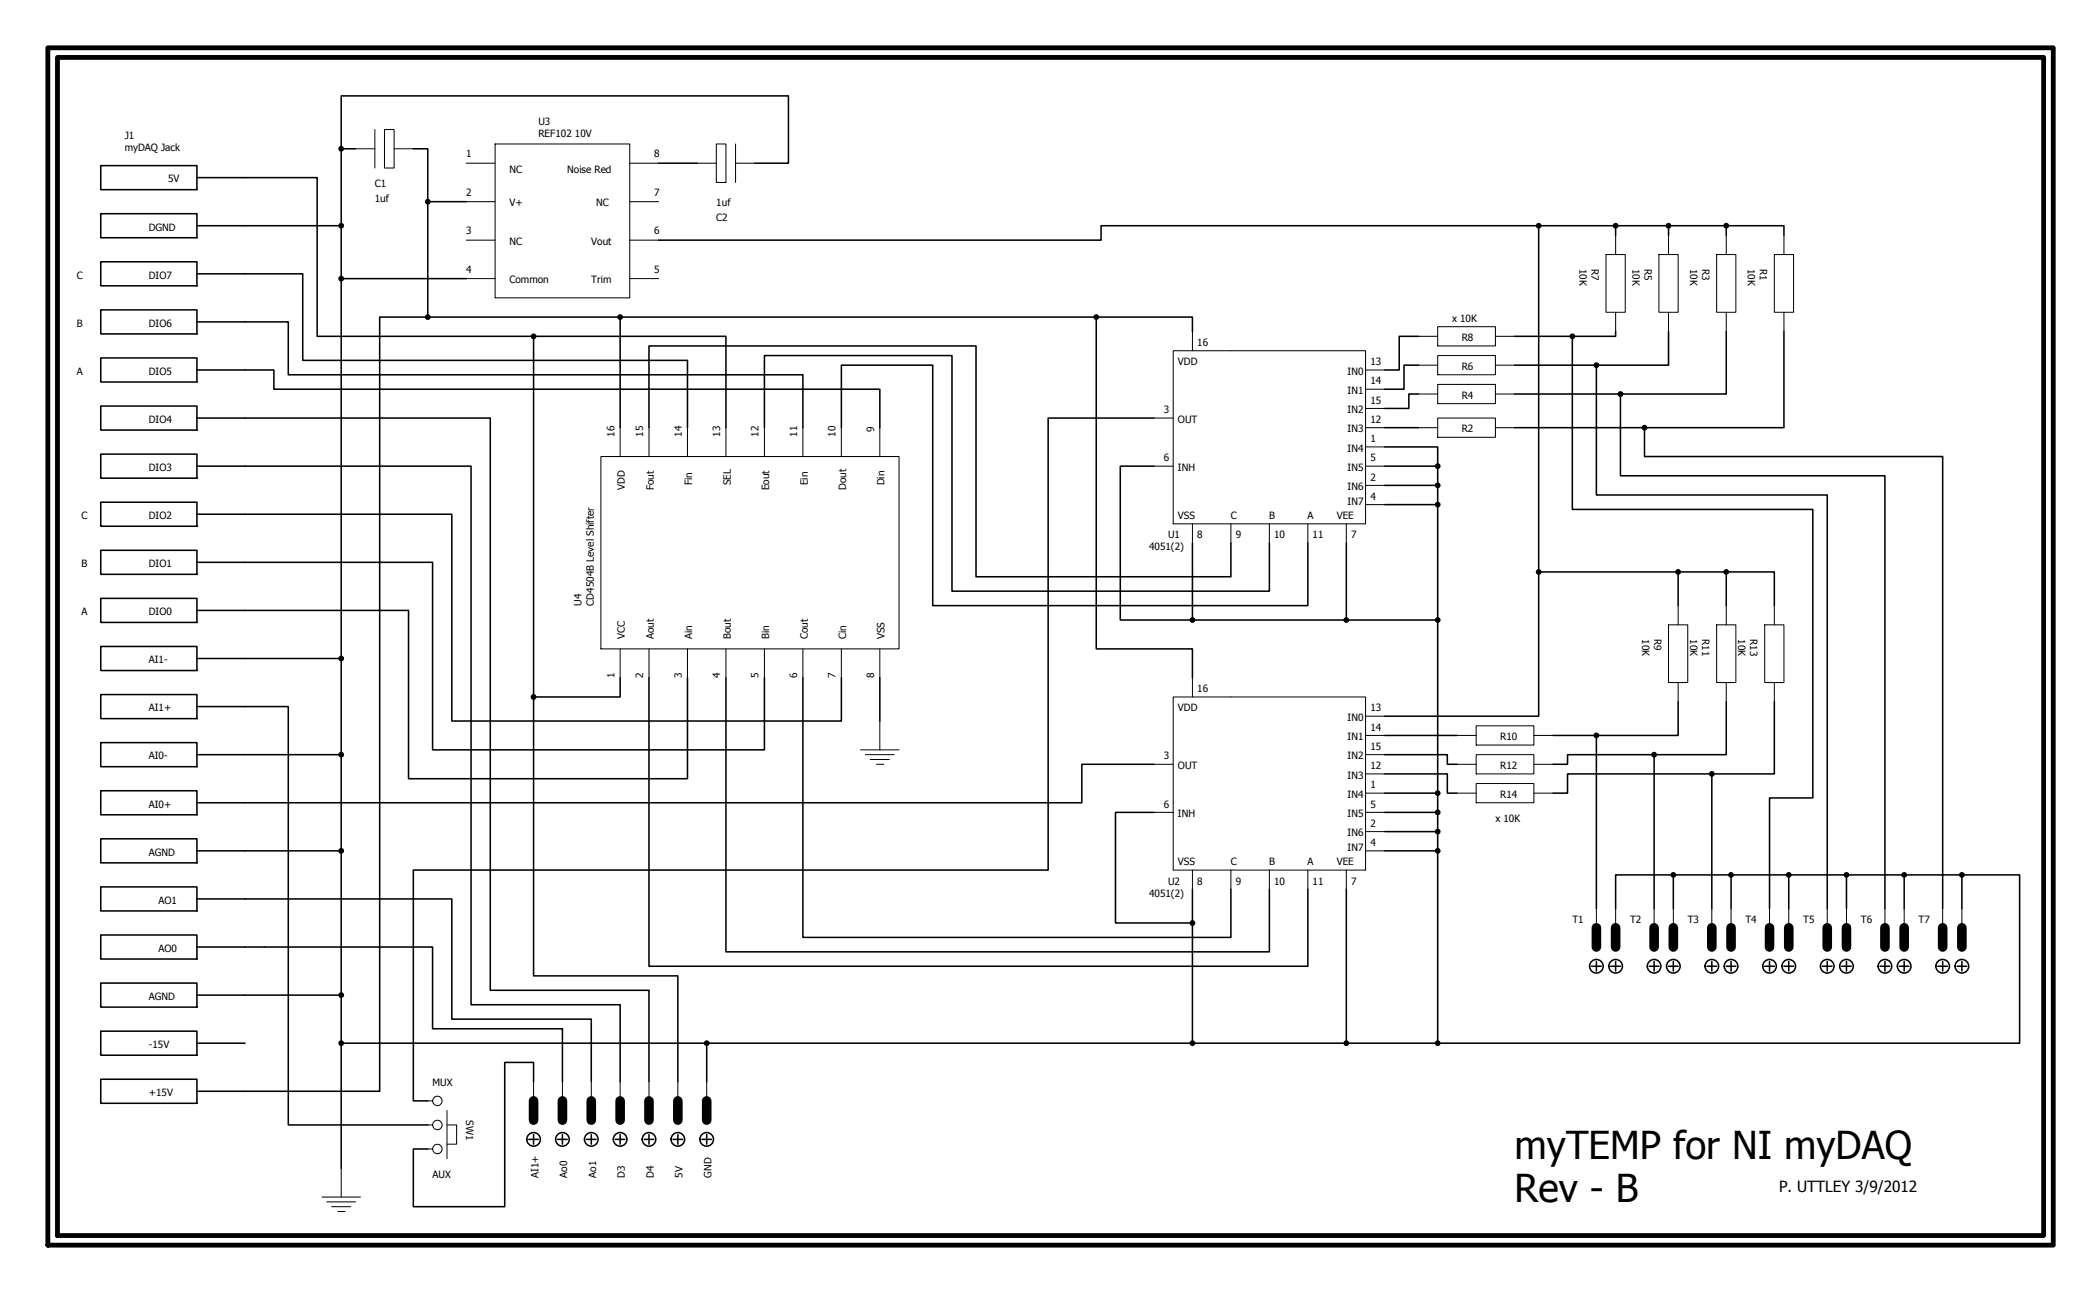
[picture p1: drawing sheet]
<svg xmlns="http://www.w3.org/2000/svg" width="277mm" height="171mm" viewBox="0 0 277 171" stroke-linecap="round" stroke-linejoin="round" font-family="sans-serif">
<g fill="none" stroke="#000" stroke-width=".2">
<path d="M45.1 19.6v-6.9h59v8.9h-4.4M45.1 19.6v134.7M45.1 19.6h1.9M54.6 19.6h1.9v7M13.3 34.6h12.7v3.1h-12.7zM13.3 28.2h12.7v3.2h-12.7zM13.3 21.9h12.7v3.1h-12.7zM26 23.5h15.9v20.9h28.6M26 36.2h14v11.4h50.8v8.9M26 29.8h19.1M45.1 36.8h16.5M56.5 26.6h5.1"/>
<path d="M56.5 26.6v15.3M87 21.6h5M203.2 29.8h-57.8v1.9h-58.4M203.2 29.8h24.7M203.2 29.8v45.7M213.3 29.8v1.3M220.3 29.8v1.3M227.9 29.8h7.7v1.3M227.9 29.8v1.3M13.3 60h12.7v3.1h-12.7zM13.3 53.6h12.7v3.2h-12.7zM13.3 47.3h12.7v3.1h-12.7z"/>
<path d="M13.3 40.9h12.7v3.2h-12.7zM26 42.5h12.1v7h67.9v7M26 48.9h10.2v2.5h80v5.1M26 55.2h38.7v75.6h21v12M56.5 41.9h-6.4v102.2h-24.1M56.5 41.9h88.2M70.5 44.4h25.4v12.1M70.5 44.4v47.6M81.9 41.9v14.6M85.7 56.5v-10.8h43.2v30.5h33.6v-4.5M100.9 56.5v-9.5h24.8v31.1h41.9v-6.4M111.1 56.5v-8.3h12.1v31.8h49.5v-8.3"/>
<path d="M144.7 41.9h12.7v1.9M144.7 41.9v43.8h12.7v3.8M152.4 55.2h-14v59.7h-83.8v30.5h1.9M182.8 59h7v2.6M182.8 56.5h4.5M187.3 44.4h-2.5v4.5h-2M187.3 48.2h-1.9v3.2h-2.6M187.3 52h-1.3v1.9h-3.2M200 44.4h7.6M200 48.2h10.8M200 52h14M200 56.5h17.1"/>
<path d="M207.6 44.4v22.9h31.8v38.1h-5.8v14.6M210.8 48.2v17.2h30.5v54.6M213.3 43.8v.6h-5.7M214 52v10.8h34.9v57.2M217.1 56.5v3.8h39.4v59.7M220.3 43.8v4.4h-9.5M227.9 43.8v8.2h-13.9M235.6 43.8v12.7h-18.5M13.3 79h12.7v3.2h-12.7zM13.3 72.7h12.7v3.1h-12.7zM13.3 66.3h12.7v3.2h-12.7zM26 74.3h31.1v24.7h43.8v-9.5"/>
<path d="M26 67.9h33.7v27.3h51.4v-5.7M26 61.6h36.2v71.1h19.7v10.1M152.4 61.6h-4.5v20.3h9.5M157.4 71.7v10.2M177.8 71.7v10.2M182.8 61.6h7M182.8 64.1h7M182.8 66.6h7M189.8 61.6v76.2M203.2 75.5v19.1h-20.4M203.2 75.5h24.7M221.6 75.5v4.5"/>
<path d="M227.9 75.5h6.4v4.5M227.9 75.5v4.5M13.3 98.1h12.7v3.1h-12.7zM13.3 91.7h12.7v3.2h-12.7zM13.3 85.4h12.7v3.1h-12.7zM26 93.3h12.1v55.3h18.4M26 80.6h27.9v22.2h36.9v-13.3M26 99.7h19.1M26 87h19.1M70.5 92v36.9h19v13.9M81.9 89.5v2.5h-11.4M85.7 89.5v38.1h87v-10.2"/>
<path d="M95.9 89.5v36.2h71.7v-8.3M106 89.5v34.3h56.5v-6.4M116.2 89.5v5.7M157.4 81.9h32.4M182.8 99.7h8.3v1.2h1.3M182.8 97.1h9.6M205.1 97.1h5.7M210.8 97.1v22.9M218.4 99.7h-11.4v1.2h-1.9M218.4 99.7v20.3M221.6 92.7v4.4h-10.8M227.9 92.7v7h-9.5"/>
<path d="M234.3 92.7v9.5h-8.3M13.3 117.1h12.7v3.2h-12.7zM13.3 110.8h12.7v3.1h-12.7zM13.3 104.4h12.7v3.2h-12.7zM26 118.7h33.7v15.9h18.4v8.2M26 112.4h19.1M152.4 107.3h-5.1v14.6h10.1M152.4 100.9h-9.6v5.1h-116.8M157.4 117.4v20.4M177.8 117.4v20.4M182.8 102.2h8.3v2.5h1.3M182.8 112.4h7"/>
<path d="M182.8 104.7h7M182.8 107.3h7M182.8 109.8h7M220.9 115.5h-7.6v4.5M220.9 115.5v4.5M220.9 115.5h38.1M226 102.2h-19v2.5h-1.9M226 102.2v17.8M228.6 115.5v4.5M236.2 115.5v4.5M243.8 115.5v4.5M251.4 115.5v4.5"/>
<path d="M259 115.5h7.7v22.3h-76.9M259 115.5v4.5M13.3 136.2h12.7v3.1h-12.7zM13.3 129.8h12.7v3.2h-12.7zM13.3 123.5h12.7v3.1h-12.7zM26 125.1h31.1v10.8h17.2v6.9M26 137.8h6.4M26 131.4h19.1M45.1 137.8h144.7M93.3 137.8v5M210.2 127.6h1.2M210.8 127v1.2"/>
<path d="M212.7 127.6h1.3M213.3 127v1.2M217.8 127.6h1.2M218.4 127v1.2M220.3 127.6h1.3M220.9 127v1.2M225.4 127.6h1.3M226 127v1.2M227.9 127.6h1.3M228.6 127v1.2M233 127.6h1.3M233.6 127v1.2"/>
<path d="M235.6 127.6h1.2M236.2 127v1.2M240.6 127.6h1.3M241.3 127v1.2M243.2 127.6h1.2M243.8 127v1.2M248.3 127.6h1.2M248.9 127v1.2M250.8 127.6h1.3M251.4 127v1.2M255.9 127.6h1.2M256.5 127v1.2"/>
<path d="M258.4 127.6h1.3M259 127v1.2M13.3 142.5h12.7v3.2h-12.7zM69.8 150.5h1.3M70.5 142.8v-2.5h-3.9v19h-12v-7.6h1.9M70.5 149.8v1.3M73.6 150.5h1.3M74.3 149.8v1.3M77.4 150.5h1.3M78.1 149.8v1.3M81.2 150.5h1.3M81.9 149.8v1.3"/>
<path d="M85.1 150.5h1.2M85.7 149.8v1.3M88.9 150.5h1.2M89.5 149.8v1.3M92.7 150.5h1.2M93.3 149.8v1.3"/>
<circle cx="210.8" cy="127.6" r=".9"/>
<circle cx="213.3" cy="127.6" r=".9"/>
<circle cx="218.4" cy="127.6" r=".9"/>
<circle cx="220.9" cy="127.6" r=".9"/>
<circle cx="226" cy="127.6" r=".9"/>
<circle cx="228.6" cy="127.6" r=".9"/>
<circle cx="233.6" cy="127.6" r=".9"/>
<circle cx="236.2" cy="127.6" r=".9"/>
<circle cx="241.3" cy="127.6" r=".9"/>
<circle cx="243.8" cy="127.6" r=".9"/>
<circle cx="248.9" cy="127.6" r=".9"/>
<circle cx="251.4" cy="127.6" r=".9"/>
<circle cx="256.5" cy="127.6" r=".9"/>
<circle cx="259" cy="127.6" r=".9"/>
<circle cx="70.5" cy="150.5" r=".9"/>
<circle cx="74.3" cy="150.5" r=".9"/>
<circle cx="78.1" cy="150.5" r=".9"/>
<circle cx="81.9" cy="150.5" r=".9"/>
<circle cx="85.7" cy="150.5" r=".9"/>
<circle cx="89.5" cy="150.5" r=".9"/>
<circle cx="93.3" cy="150.5" r=".9"/>
</g>
<path d="M6.3 6.3h264.8v158.1h-264.8zM7.6 7.6h262.2v155.6h-262.2z" fill="none" stroke="#000" stroke-width=".63"/>
<g fill="none" stroke="#000" stroke-width=".13">
<path d="M47 19.6h2.5M49.5 17.1v5.1M50.8 17.1h1.2v5.1h-1.2zM52 19.6h2.6M65.4 19h17.8v20.3h-17.8zM94.6 19h1.3v5.1h-1.3zM97.1 19v5.1M61.6 21.6h3.8M61.6 26.6h3.8M61.6 31.7h3.8M61.6 36.8h3.8M83.2 21.6h3.8"/>
<path d="M83.2 26.6h3.8M83.2 31.7h3.8M83.2 36.8h3.8M92 21.6h2.6M97.1 21.6h2.6M212.1 33.6h2.5v7.6h-2.5zM213.3 31.1v2.5M219 33.6h2.6v7.6h-2.6zM220.3 31.1v2.5M226.7 33.6h2.5v7.6h-2.5zM227.9 31.1v2.5M234.3 33.6h2.5v7.6h-2.5z"/>
<path d="M235.6 31.1v2.5M81.9 56.5v3.8h-.7M85.7 56.5v3.8M90.8 56.5v3.8M95.9 56.5v3.8M100.9 56.5v3.8M106 56.5v3.8M111.1 56.5v3.8M116.2 56.5v3.8M152.4 55.2h2.5M154.9 46.3h25.4v22.9h-25.4zM157.4 43.8v2.5"/>
<path d="M180.3 48.9h2.5M180.3 51.4h2.5M180.3 53.9h2.5M180.3 56.5h2.5M180.3 59h2.5M187.3 56.5h2.5M187.3 44.4h2.5M187.3 48.2h2.5M187.3 52h2.5M189.8 43.1h7.7v2.6h-7.7zM189.8 47h7.7v2.5h-7.7zM189.8 50.8h7.7v2.5h-7.7z"/>
<path d="M189.8 55.2h7.7v2.5h-7.7zM197.5 56.5h2.5M197.5 44.4h2.5M197.5 48.2h2.5M197.5 52h2.5M213.3 41.2v2.6M220.3 41.2v2.6M227.9 41.2v2.6M235.6 41.2v2.6M79.3 60.3h39.4v25.4h-39.4zM152.4 61.6h2.5M157.4 69.2v2.5"/>
<path d="M162.5 69.2v2.5M167.6 69.2v2.5M172.7 69.2v2.5M177.8 69.2v2.5M180.3 61.6h2.5M180.3 64.1h2.5M180.3 66.6h2.5M221.6 80v2.5M227.9 80v2.5M234.3 80v2.5M81.9 85.7v3.8M85.7 85.7v3.8"/>
<path d="M90.8 85.7v3.8M95.9 85.7v3.8M100.9 85.7v3.8M106 85.7v3.8M111.1 85.7v3.8M113.6 99h5.1M114.3 99.7h3.8M116.2 85.7v3.8M116.2 95.2v3.8M154.9 92h25.4v22.9h-25.4zM157.4 89.5v2.5M180.3 94.6h2.5"/>
<path d="M180.3 97.1h2.5M180.3 99.7h2.5M192.4 97.1h2.5M194.9 95.8h7.6v2.6h-7.6zM194.9 99.7h7.6v2.5h-7.6zM202.5 97.1h2.6M220.3 82.5h2.6v7.6h-2.6zM221.6 90.1v2.6M226.7 82.5h2.5v7.6h-2.5zM227.9 90.1v2.6M233 82.5h2.6v7.6h-2.6zM234.3 90.1v2.6"/>
<path d="M114.9 100.3h2.5M115.7 100.9h1M152.4 107.3h2.5M152.4 100.9h2.5M157.4 114.9v2.5M162.5 114.9v2.5M167.6 114.9v2.5M172.7 114.9v2.5M177.8 114.9v2.5M180.3 102.2h2.5M180.3 104.7h2.5M180.3 107.3h2.5"/>
<path d="M180.3 109.8h2.5M180.3 112.4h2.5M192.4 104.7h2.5M192.4 100.9h2.5M194.9 103.5h7.6v2.5h-7.6zM202.5 104.7h2.6M202.5 100.9h2.6M210.8 120v2.5M213.3 120v2.5M218.4 120v2.5M220.9 120v2.5M226 120v2.5"/>
<path d="M228.6 120v2.5M233.6 120v2.5M236.2 120v2.5M241.3 120v2.5M243.8 120v2.5M248.9 120v2.5M251.4 120v2.5M256.5 120v2.5M259 120v2.5M42.5 158.1h5.1M43.1 158.7h3.9M43.8 159.3h2.5"/>
<path d="M44.6 160h1M45.1 154.3v3.8M56.5 148.6h.6a.64 .64 0 0 1 .9-.6 .64 .64 0 0 1 .2 1 .64 .64 0 0 1-1-.1l-.1-.3M56.5 145.4h.6a.64 .64 0 0 1 .9-.6 .64 .64 0 0 1 .2 1 .64 .64 0 0 1-1-.1l-.1-.3M56.5 151.7h.6a.64 .64 0 0 1 .9-.6 .64 .64 0 0 1 .2 1 .64 .64 0 0 1-1-.1l-.1-.3M59 148.6h1.3v2.5h-1.3M59 146.6v6.4M70.5 142.8v2.6M74.3 142.8v2.6M78.1 142.8v2.6M81.9 142.8v2.6M85.7 142.8v2.6"/>
<path d="M89.5 142.8v2.6M93.3 142.8v2.6"/>
</g>
<g fill="none" stroke="#000" stroke-width="1.3">
<path d="M210.8 122.5v2.6M213.3 122.5v2.6M218.4 122.5v2.6M220.9 122.5v2.6M226 122.5v2.6M228.6 122.5v2.6M233.6 122.5v2.6M236.2 122.5v2.6M241.3 122.5v2.6M243.8 122.5v2.6M248.9 122.5v2.6M251.4 122.5v2.6"/>
<path d="M256.5 122.5v2.6M259 122.5v2.6M70.5 145.4v2.5M74.3 145.4v2.5M78.1 145.4v2.5M81.9 145.4v2.5M85.7 145.4v2.5M89.5 145.4v2.5M93.3 145.4v2.5"/>
</g>
<g fill="#000">
<circle cx="45.1" cy="19.6" r=".38"/>
<circle cx="45.1" cy="36.8" r=".38"/>
<circle cx="45.1" cy="29.8" r=".38"/>
<circle cx="56.5" cy="26.6" r=".38"/>
<circle cx="203.2" cy="29.8" r=".38"/>
<circle cx="213.3" cy="29.8" r=".38"/>
<circle cx="220.3" cy="29.8" r=".38"/>
<circle cx="227.9" cy="29.8" r=".38"/>
<circle cx="56.5" cy="41.9" r=".38"/>
<circle cx="70.5" cy="44.4" r=".38"/>
<circle cx="81.9" cy="41.9" r=".38"/>
<circle cx="144.7" cy="41.9" r=".38"/>
<circle cx="207.6" cy="44.4" r=".38"/>
<circle cx="210.8" cy="48.2" r=".38"/>
<circle cx="214" cy="52" r=".38"/>
<circle cx="217.1" cy="56.5" r=".38"/>
<circle cx="189.8" cy="66.6" r=".38"/>
<circle cx="189.8" cy="64.1" r=".38"/>
<circle cx="189.8" cy="61.6" r=".38"/>
<circle cx="203.2" cy="75.5" r=".38"/>
<circle cx="221.6" cy="75.5" r=".38"/>
<circle cx="227.9" cy="75.5" r=".38"/>
<circle cx="45.1" cy="99.7" r=".38"/>
<circle cx="45.1" cy="87" r=".38"/>
<circle cx="70.5" cy="92" r=".38"/>
<circle cx="157.4" cy="81.9" r=".38"/>
<circle cx="177.8" cy="81.9" r=".38"/>
<circle cx="189.8" cy="81.9" r=".38"/>
<circle cx="210.8" cy="97.1" r=".38"/>
<circle cx="218.4" cy="99.7" r=".38"/>
<circle cx="45.1" cy="112.4" r=".38"/>
<circle cx="189.8" cy="109.8" r=".38"/>
<circle cx="189.8" cy="104.7" r=".38"/>
<circle cx="189.8" cy="107.3" r=".38"/>
<circle cx="189.8" cy="112.4" r=".38"/>
<circle cx="220.9" cy="115.5" r=".38"/>
<circle cx="226" cy="102.2" r=".38"/>
<circle cx="228.6" cy="115.5" r=".38"/>
<circle cx="236.2" cy="115.5" r=".38"/>
<circle cx="243.8" cy="115.5" r=".38"/>
<circle cx="251.4" cy="115.5" r=".38"/>
<circle cx="259" cy="115.5" r=".38"/>
<circle cx="45.1" cy="137.8" r=".38"/>
<circle cx="45.1" cy="131.4" r=".38"/>
<circle cx="93.3" cy="137.8" r=".38"/>
<circle cx="157.4" cy="137.8" r=".38"/>
<circle cx="157.4" cy="121.9" r=".38"/>
<circle cx="177.8" cy="137.8" r=".38"/>
<circle cx="189.8" cy="137.8" r=".38"/>
</g>
<g font-size="5.1">
<text x="200" y="153">myTEMP for NI myDAQ</text>
<text x="200" y="158.7">Rev - B</text>
</g>
<text font-size="2" x="234.9" y="157.4">P. UTTLEY 3/9/2012</text>
<g font-size="1.3">
<text x="71.1" y="16.5">U3</text>
<text x="16.5" y="18.4">J1</text>
<text x="16.5" y="20">myDAQ Jack</text>
<text x="61.6" y="20.8">1</text>
<text x="67.3" y="22.8">NC</text>
<text x="71.1" y="18.1">REF102 10V</text>
<text x="74.9" y="22.8">Noise Red</text>
<text x="86.4" y="20.8">8</text>
<text x="22.2" y="24.1">5V</text>
<text x="49.5" y="24.7">C1</text>
<text x="49.5" y="26.6">1uf</text>
<text x="61.6" y="25.9">2</text>
<text x="67.3" y="27.3">V+</text>
<text x="78.7" y="27.3">NC</text>
<text x="86.4" y="25.9">7</text>
<text x="94.6" y="29.2">C2</text>
<text x="94.6" y="27.3">1uf</text>
<text x="19.7" y="30.4">DGND</text>
<text x="61.6" y="30.9">3</text>
<text x="67.3" y="32.3">NC</text>
<text x="78.1" y="32.3">Vout</text>
<text x="86.4" y="30.9">6</text>
<text x="208.6" y="35.5" transform="rotate(90 208.6 35.5)">10K</text>
<text x="210.2" y="35.5" transform="rotate(90 210.2 35.5)">R7</text>
<text x="215.6" y="35.5" transform="rotate(90 215.6 35.5)">10K</text>
<text x="217.1" y="35.5" transform="rotate(90 217.1 35.5)">R5</text>
<text x="223.2" y="35.5" transform="rotate(90 223.2 35.5)">10K</text>
<text x="224.8" y="35.5" transform="rotate(90 224.8 35.5)">R3</text>
<text x="230.8" y="35.5" transform="rotate(90 230.8 35.5)">10K</text>
<text x="232.4" y="35.5" transform="rotate(90 232.4 35.5)">R1</text>
<text x="10.1" y="36.8">C</text>
<text x="19.7" y="36.8">DIO7</text>
<text x="61.6" y="36">4</text>
<text x="67.3" y="37.4">Common</text>
<text x="78.1" y="37.4">Trim</text>
<text x="86.4" y="36">5</text>
<text x="10.1" y="43.1">B</text>
<text x="19.7" y="43.1">DIO6</text>
<text x="158.1" y="45.7">16</text>
<text x="191.7" y="42.5">x 10K</text>
<text x="193" y="45">R8</text>
<text x="10.1" y="49.5">A</text>
<text x="19.7" y="49.5">DIO5</text>
<text x="155.5" y="48.2">VDD</text>
<text x="177.9" y="49.5">IN0</text>
<text x="177.9" y="52">IN1</text>
<text x="180.9" y="48.2">13</text>
<text x="180.9" y="50.8">14</text>
<text x="180.9" y="53.3">15</text>
<text x="193" y="48.9">R6</text>
<text x="193" y="52.7">R4</text>
<text x="19.7" y="55.8">DIO4</text>
<text x="81.1" y="57.7" transform="rotate(-90 81.1 57.7)">16</text>
<text x="84.9" y="57.7" transform="rotate(-90 84.9 57.7)">15</text>
<text x="90" y="57.7" transform="rotate(-90 90 57.7)">14</text>
<text x="95.1" y="57.7" transform="rotate(-90 95.1 57.7)">13</text>
<text x="100.2" y="57.7" transform="rotate(-90 100.2 57.7)">12</text>
<text x="105.3" y="57.7" transform="rotate(-90 105.3 57.7)">11</text>
<text x="110.3" y="57.7" transform="rotate(-90 110.3 57.7)">10</text>
<text x="115.4" y="57.1" transform="rotate(-90 115.4 57.1)">9</text>
<text x="153.7" y="54.6">3</text>
<text x="155.5" y="55.8">OUT</text>
<text x="177.9" y="54.6">IN2</text>
<text x="177.9" y="57.1">IN3</text>
<text x="177.9" y="59.7">IN4</text>
<text x="180.9" y="55.8">12</text>
<text x="180.9" y="58.4">1</text>
<text x="193" y="57.1">R2</text>
<text x="19.7" y="62.2">DIO3</text>
<text x="82.5" y="64.7" transform="rotate(-90 82.5 64.7)">VDD</text>
<text x="86.3" y="64.7" transform="rotate(-90 86.3 64.7)">Fout</text>
<text x="91.4" y="64.1" transform="rotate(-90 91.4 64.1)">Fin</text>
<text x="96.5" y="64.1" transform="rotate(-90 96.5 64.1)">SEL</text>
<text x="101.6" y="64.7" transform="rotate(-90 101.6 64.7)">Eout</text>
<text x="106.6" y="64.1" transform="rotate(-90 106.6 64.1)">Ein</text>
<text x="111.7" y="64.7" transform="rotate(-90 111.7 64.7)">Dout</text>
<text x="116.8" y="64.1" transform="rotate(-90 116.8 64.1)">Din</text>
<text x="153.7" y="60.9">6</text>
<text x="155.5" y="62.2">INH</text>
<text x="177.9" y="62.2">IN5</text>
<text x="177.9" y="64.7">IN6</text>
<text x="180.9" y="60.9">5</text>
<text x="180.9" y="63.5">2</text>
<text x="10.8" y="68.5">C</text>
<text x="19.7" y="68.5">DIO2</text>
<text x="154.2" y="71.1">U1</text>
<text x="155.5" y="68.5">VSS</text>
<text x="158.1" y="71.1">8</text>
<text x="162.5" y="68.5">C</text>
<text x="163.2" y="71.1">9</text>
<text x="167.6" y="68.5">B</text>
<text x="168.2" y="71.1">10</text>
<text x="172.7" y="68.5">A</text>
<text x="173.3" y="71.1">11</text>
<text x="176.5" y="68.5">VEE</text>
<text x="177.9" y="66.6">IN7</text>
<text x="178.4" y="71.1">7</text>
<text x="180.9" y="66">4</text>
<text x="10.8" y="74.9">B</text>
<text x="19.7" y="74.9">DIO1</text>
<text x="151.7" y="72.7">4051(2)</text>
<text x="10.8" y="81.2">A</text>
<text x="19.7" y="81.2">DIO0</text>
<text x="76.8" y="80" transform="rotate(-90 76.8 80)">U4</text>
<text x="78.4" y="80" transform="rotate(-90 78.4 80)">CD4504B Level Shifter</text>
<text x="19.7" y="87.6">AI1-</text>
<text x="81.1" y="89.5" transform="rotate(-90 81.1 89.5)">1</text>
<text x="82.5" y="84.4" transform="rotate(-90 82.5 84.4)">VCC</text>
<text x="84.9" y="89.5" transform="rotate(-90 84.9 89.5)">2</text>
<text x="86.3" y="84.4" transform="rotate(-90 86.3 84.4)">Aout</text>
<text x="90" y="89.5" transform="rotate(-90 90 89.5)">3</text>
<text x="91.4" y="84.4" transform="rotate(-90 91.4 84.4)">Ain</text>
<text x="95.1" y="89.5" transform="rotate(-90 95.1 89.5)">4</text>
<text x="96.5" y="84.4" transform="rotate(-90 96.5 84.4)">Bout</text>
<text x="100.2" y="89.5" transform="rotate(-90 100.2 89.5)">5</text>
<text x="101.6" y="84.4" transform="rotate(-90 101.6 84.4)">Bin</text>
<text x="105.3" y="89.5" transform="rotate(-90 105.3 89.5)">6</text>
<text x="106.6" y="84.4" transform="rotate(-90 106.6 84.4)">Cout</text>
<text x="110.3" y="89.5" transform="rotate(-90 110.3 89.5)">7</text>
<text x="111.7" y="84.4" transform="rotate(-90 111.7 84.4)">Cin</text>
<text x="115.4" y="89.5" transform="rotate(-90 115.4 89.5)">8</text>
<text x="116.8" y="84.4" transform="rotate(-90 116.8 84.4)">VSS</text>
<text x="216.8" y="84.4" transform="rotate(90 216.8 84.4)">10K</text>
<text x="218.4" y="84.4" transform="rotate(90 218.4 84.4)">R9</text>
<text x="223.2" y="84.4" transform="rotate(90 223.2 84.4)">10K</text>
<text x="224.8" y="84.4" transform="rotate(90 224.8 84.4)">R11</text>
<text x="229.5" y="84.4" transform="rotate(90 229.5 84.4)">10K</text>
<text x="231.1" y="84.4" transform="rotate(90 231.1 84.4)">R13</text>
<text x="19.7" y="93.9">AI1+</text>
<text x="155.5" y="93.9">VDD</text>
<text x="158.1" y="91.4">16</text>
<text x="177.9" y="95.2">IN0</text>
<text x="180.9" y="93.9">13</text>
<text x="19.7" y="100.3">AI0-</text>
<text x="153.7" y="100.3">3</text>
<text x="155.5" y="101.6">OUT</text>
<text x="177.9" y="97.8">IN1</text>
<text x="177.9" y="100.3">IN2</text>
<text x="180.9" y="96.5">14</text>
<text x="180.9" y="99">15</text>
<text x="180.9" y="101.6">12</text>
<text x="198.1" y="97.8">R10</text>
<text x="198.1" y="101.6">R12</text>
<text x="19.7" y="106.6">AI0+</text>
<text x="153.7" y="106.6">6</text>
<text x="155.5" y="107.9">INH</text>
<text x="177.9" y="102.8">IN3</text>
<text x="177.9" y="105.4">IN4</text>
<text x="177.9" y="107.9">IN5</text>
<text x="180.9" y="104.1">1</text>
<text x="180.9" y="106.6">5</text>
<text x="198.1" y="105.4">R14</text>
<text x="19.7" y="113">AGND</text>
<text x="177.9" y="110.5">IN6</text>
<text x="177.9" y="112.4">IN7</text>
<text x="180.9" y="109.2">2</text>
<text x="180.9" y="111.7">4</text>
<text x="197.5" y="108.5">x 10K</text>
<text x="20.9" y="119.3">AO1</text>
<text x="151.7" y="118.4">4051(2)</text>
<text x="154.2" y="116.8">U2</text>
<text x="155.5" y="114.3">VSS</text>
<text x="158.1" y="116.8">8</text>
<text x="162.5" y="114.3">C</text>
<text x="163.2" y="116.8">9</text>
<text x="167.6" y="114.3">B</text>
<text x="168.2" y="116.8">10</text>
<text x="172.7" y="114.3">A</text>
<text x="173.3" y="116.8">11</text>
<text x="176.5" y="114.3">VEE</text>
<text x="178.4" y="116.8">7</text>
<text x="20.9" y="125.7">AO0</text>
<text x="207.6" y="121.9">T1</text>
<text x="215.2" y="121.9">T2</text>
<text x="222.9" y="121.9">T3</text>
<text x="230.5" y="121.9">T4</text>
<text x="238.1" y="121.9">T5</text>
<text x="245.7" y="121.9">T6</text>
<text x="253.3" y="121.9">T7</text>
<text x="19.7" y="132">AGND</text>
<text x="19.7" y="138.4">-15V</text>
<text x="57.1" y="143.5">MUX</text>
<text x="19.7" y="144.7">+15V</text>
<text x="61.6" y="147.9" transform="rotate(90 61.6 147.9)">SW1</text>
<text x="57.1" y="155.5">AUX</text>
<text x="71.1" y="155.5" transform="rotate(-90 71.1 155.5)">AI1+</text>
<text x="74.9" y="155.5" transform="rotate(-90 74.9 155.5)">Ao0</text>
<text x="78.7" y="155.5" transform="rotate(-90 78.7 155.5)">Ao1</text>
<text x="82.5" y="155.5" transform="rotate(-90 82.5 155.5)">D3</text>
<text x="86.3" y="155.5" transform="rotate(-90 86.3 155.5)">D4</text>
<text x="90.1" y="155.5" transform="rotate(-90 90.1 155.5)">5V</text>
<text x="93.9" y="155.5" transform="rotate(-90 93.9 155.5)">GND</text>
</g>
</svg>
